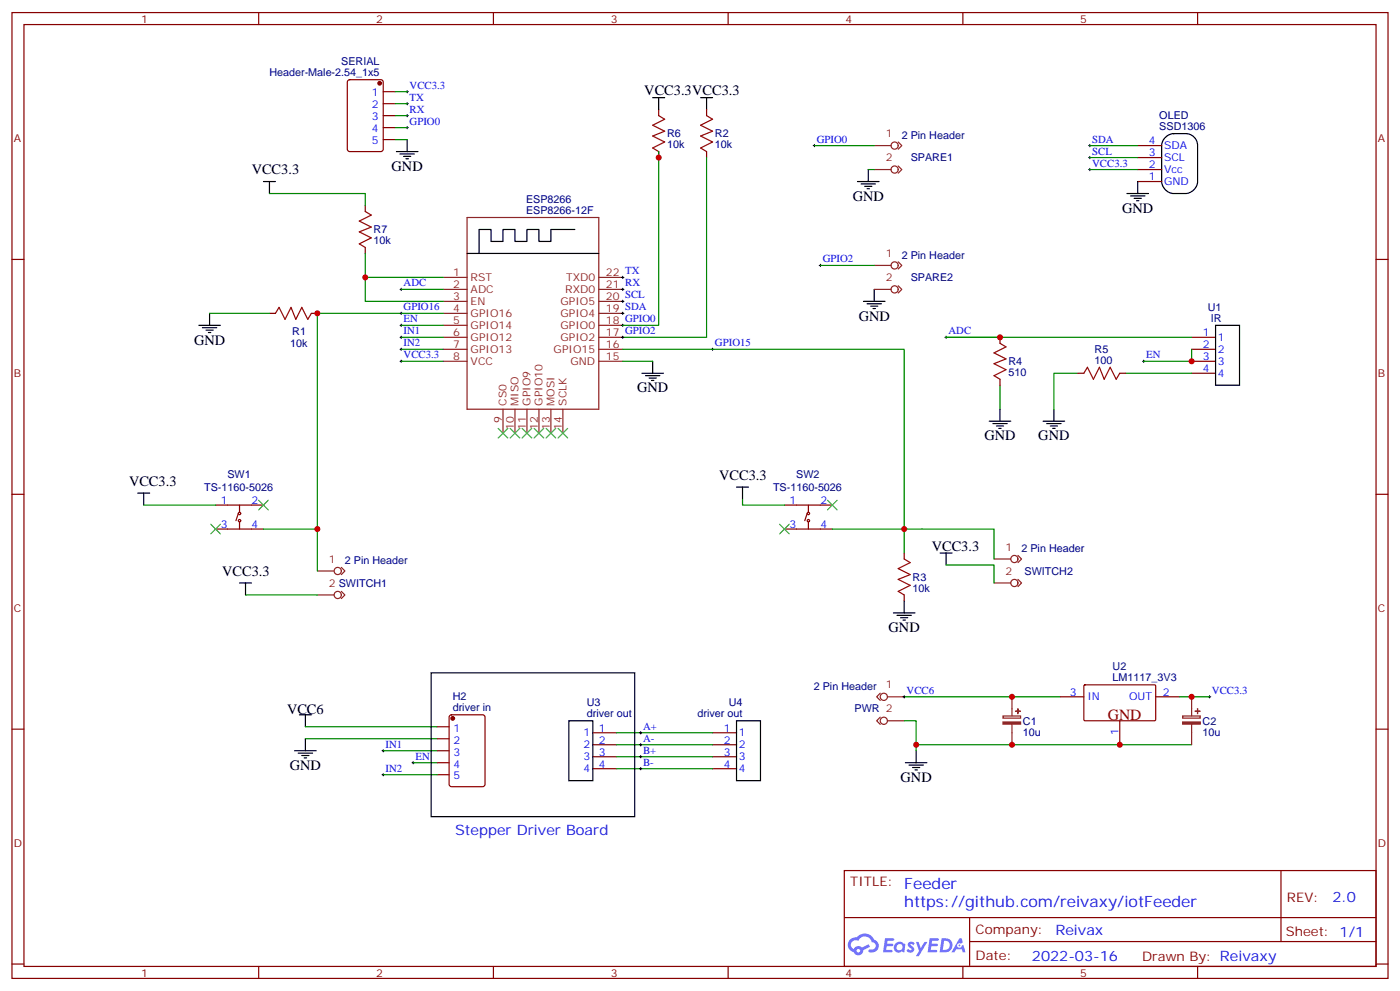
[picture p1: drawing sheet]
<svg xmlns="http://www.w3.org/2000/svg" width="412mm" height="292mm" viewBox="0 0 412 292" stroke-linecap="round" stroke-linejoin="round" font-family="sans-serif">
<g fill="none" stroke="#870000" stroke-width=".35">
<path d="M3.5 3.7h405.4v284.3h-405.4zM7.1 7.2h398.2v277.3h-398.2zM76.2 3.7v3.5M145.3 3.7v3.5M214.5 3.7v3.5M283.6 3.7v3.5M352.8 3.7v3.5M3.5 76.4h3.6M405.3 76.4h3.6M3.5 145.5h3.6M405.3 145.5h3.6M3.5 214.7h3.6"/>
<path d="M405.3 214.7h3.6M248.7 256.3h156.6v28.2h-156.6zM377.3 256.3v20.9M248.7 270.1h156.5M285.6 277.2h119.6M285.6 270.1v14.2M3.5 283.8h3.6M76.2 284.5v3.5M145.3 284.5v3.5M214.5 284.5v3.5M283.6 284.5v3.5M352.8 284.5v3.5"/>
<path d="M405.3 283.8h3.6"/>
</g>
<g fill="#5487ff">
<path d="M267.7 277.5a1.22 1.22 0 0 1 1.7 .2l-.4 .6a.47 .47 0 0 0-.3-.4 .47 .47 0 0 0-.5 .2l.1 .2a1.14 1.14 0 0 1 .8 1.8 1.14 1.14 0 0 1-1.9 0l-.2-.2 .5-.6 .7 .5a.29 .29 0 0 0 .3-.3 .29 .29 0 0 0-.2-.3 1.04 1.04 0 0 1-.6-1.7z"/>
<path d="M260.7 276.2h2.4l.3 .2-.2 .5-1.8 .1-.1 .8h1.5l.3 .4-.3 .4h-1.6l-.2 1.1h1.7l.2 .3-.2 .3-2.6 .1z"/>
<path d="M273.8 276.2h2.4l.3 .2-.1 .5-1.8 .1-.2 .8h1.6l.3 .4-.4 .4-1.6-.1-.1 1.1 1.7 .1 .2 .3-.2 .3-2.6 .1z"/>
<path d="M282.6 276.2h.7l.3 1.3-.6 .3a.69 .69 0 0 0-1 .3 .69 .69 0 0 0 .4 .9 .69 .69 0 0 0 .9-.6l.5-.2 .6 2.2h-.8l-.2-.9h-1.8l-.5 .9h-.8z"/>
<path d="M269.8 277.3h.8l.6 1.8 1.1-1.8h.9l-2.6 4.2h-.8l.9-1.5z"/>
<path d="M277.4 276.2l-.6 4.2h1.3a2.11 2.11 0 0 0 2.5-2.1 2.11 2.11 0 0 0-2.5-2.1zM278.1 277a1.39 1.39 0 0 1 1.7 1.4 1.39 1.39 0 0 1-1.8 1.2h-.3z"/>
<path d="M263.7 277.8a1.54 1.54 0 0 0-.1 2.2 1.54 1.54 0 0 0 2.2 .1l.6 .3 .3-2.3-.2-.3h-.4a1.49 1.49 0 0 0-2.4 0zM264 278.8a.94 .94 0 0 1 1.8 0 .94 .94 0 0 1-1.8 0z"/>
<path d="M250.4 276.6a2.18 2.18 0 0 0 1.1 3.7 1.44 1.44 0 0 0 1.6 .9 1.44 1.44 0 0 0 1.2-1.4l2-1.1-.5-.7-1.9 1a1.47 1.47 0 0 0-2.4 .4 1.39 1.39 0 0 1-.7-1.9 1.39 1.39 0 0 1 2-.5 2.12 2.12 0 0 1 2.2-1.3 2.12 2.12 0 0 1 1.9 1.7 1.14 1.14 0 0 1 1.1 1.4 1.14 1.14 0 0 1-1.7 .7 .43 .43 0 0 0-.5 .4 .43 .43 0 0 0 .4 .5 1.98 1.98 0 0 0 2.5-1.2 1.98 1.98 0 0 0-1.2-2.6 3.1 3.1 0 0 0-5.3-.6l-.9 .1zM252.3 279.9a.55 .55 0 0 1 1.1 0 .55 .55 0 0 1-1.1 0z"/>
<circle cx="282.6" cy="278.3" r=".26"/>
</g>
<g fill="none" stroke="#8c2424" stroke-width=".35">
<path d="M257.5 42.9h5M257.5 49.9h5M264.6 41.8l1 1.1-1 1M264.6 48.9l1 1-1 1.1M137.6 64h38.8v56.5h-38.8zM257.5 78.1h5M264.6 77.1l1 1-1 1.1M130.5 92.3h7.1M130.5 81.7h7.1M130.5 85.2h7.1M130.5 95.8h7.1M130.5 99.3h7.1"/>
<path d="M130.5 88.7h7.1M176.4 92.3h7M176.4 81.7h7M176.4 85.2h7M176.4 95.8h7M176.4 99.3h7M176.4 88.7h7M257.5 85.2h5M264.6 84.1l1 1.1-1 1.1M130.5 106.4h7.1M130.5 102.8h7.1M176.4 106.4h7"/>
<path d="M176.4 102.8h7M148.2 120.5v7M151.7 120.5v7M155.2 120.5v7M158.7 120.5v7M162.3 120.5v7M165.8 120.5v7M93.5 168.1h4.9M93.5 175.2h4.9M100.5 167l1.1 1.1-1.1 1.1M100.5 174.1l1.1 1.1-1.1 1M292.8 164.6h4.9"/>
<path d="M292.8 171.6h4.9M299.9 163.5l1 1.1-1 1M299.9 170.6l1 1-1 1.1M259.3 204.1l-1.1 1 1.1 1.1M259.3 211.1l-1.1 1.1 1.1 1.1M261.4 205.1h4.9M261.4 212.2h4.9M295.5 210.8h5.1v.6h-5.1zM298.1 205.1v5.7M298.1 213.3v6M348.4 210.8h5.2v.6h-5.2zM351 205.1v5.7"/>
<path d="M351 213.3v6"/>
<circle cx="263.5" cy="42.9" r="1.06"/>
<circle cx="263.5" cy="49.9" r="1.06"/>
<circle cx="263.5" cy="78.1" r="1.06"/>
<circle cx="263.5" cy="85.2" r="1.06"/>
<circle cx="99.5" cy="168.1" r="1.06"/>
<circle cx="99.5" cy="175.2" r="1.06"/>
<circle cx="298.8" cy="164.6" r="1.06"/>
<circle cx="298.8" cy="171.6" r="1.06"/>
<circle cx="260.3" cy="205.1" r="1.06"/>
<circle cx="260.3" cy="212.2" r="1.06"/>
</g>
<g fill="none" stroke="#000" stroke-width=".35">
<path d="M192.3 28.8h3.5M194 28.8v3.5M206.4 28.8h3.5M208.1 28.8v3.5M77.6 53.4h3.5M79.4 53.4v3.6M116.8 44.6h6.3M117.8 45.3h4.3M118.9 46h2.1M119.6 46.7h.7M119.9 41.1v3.5M252.6 53.4h6.3"/>
<path d="M253.6 54.2h4.3M254.7 54.9h2.1M255.4 55.6h.7M255.8 49.9v3.5M332 57h6.3M333 57.7h4.3M334.1 58.4h2.1M334.8 59.1h.7M335.1 53.4v3.6M343.4 40.4a3.6 3.6 0 0 1 2.3-1.1h3.5a3.5 3.5 0 0 1 3.6 3.6v10.5a3.8 3.8 0 0 1-3.6 3.6h-3.5a3.8 3.8 0 0 1-3.5-3.6v-10.5a3.5 3.5 0 0 1 1.2-2.5zM137.6 74.6h38.8M169.3 67.6h-7v3.5h-3.6v-3.5h-3.5v3.5h-3.5v-3.5h-3.5v3.5h-3.6v-3.5h-3.5v7"/>
<path d="M58.6 95.8h6.3M59.6 96.5h4.3M60.7 97.2h2.1M61.4 97.9h.7M61.7 92.3v3.5M254.4 88.7h6.3M255.4 89.4h4.2M256.5 90.1h2.1M257.2 90.8h.7M257.5 85.2v3.5M358.1 95.8h7v17.6h-7zM189.1 109.9h6.3"/>
<path d="M190.1 110.6h4.3M191.2 111.3h2.1M191.9 112h.7M192.3 106.4v3.5M291.4 124h6.3M292.5 124.7h4.2M293.5 125.4h2.1M294.2 126.1h.7M294.6 120.5v3.5M307.3 124h6.3M308.3 124.7h4.3M309.4 125.4h2.1"/>
<path d="M310.1 126.1h.7M310.4 120.5v3.5M40.6 145.2h3.5M42.3 145.2v3.5M217 143.4h3.5M218.7 143.4v3.5M70.6 171.6h3.5M72.3 171.6v3.6M266.3 176.9v3.5M276.9 162.8h3.6M278.7 162.8v3.5M127 198.1h60v42.3h-60z"/>
<path d="M263.2 180.4h6.3M264.2 181.2h4.3M265.3 181.9h2.1M266 182.6h.7M88.2 210.4h3.5M90 210.4v3.6M90 217.5v3.5M167.6 212.2h7v17.6h-7zM217 212.2h7v17.6h-7zM86.8 221h6.3M87.8 221.7h4.3M88.9 222.4h2.1"/>
<path d="M89.6 223.1h.7M266.7 224.5h6.3M267.8 225.2h4.2M268.8 226h2.1M269.5 226.7h.7M269.9 221v3.5"/>
</g>
<g fill="none" stroke="#870000" stroke-width=".35">
<path d="M102.5 23.7l.5-.2h9.2l.6 .4 .1 20-.5 .7h-9.4l-.6-.4-.1-20zM112.9 27h3.5M112.9 30.5h3.5M112.9 34h3.5M112.9 37.6h3.5M194 32.3v1.7M208.1 32.3v1.7M112.9 41.1h3.5M194 44.6v1.8M208.1 44.6v1.8M335.1 53.4h7.1M335.1 49.9h7.1"/>
<path d="M335.1 46.4h7.1M335.1 42.9h7.1M107.6 60.5v1.8M107.6 72.8v1.8M79.4 92.3h1.7M91.7 92.3h1.8M294.6 99.3v1.8M351 99.3h7.1M294.6 111.7v1.7M317.5 109.9h1.8M329.8 109.9h1.8M351 102.8h7.1"/>
<path d="M351 106.4h7.1M351 109.9h7.1M63.5 148.7h14.1M63.5 155.8h14.1M70.2 151.2l-.7 2.1M70.6 153.6v2.2M70.6 148.7v2.1M231.1 148.7h14.1M231.1 155.8h14.1M237.8 151.2l-.7 2.1M238.1 153.6v2.2M238.1 148.7v2.1"/>
<path d="M266.3 162.8v1.8M266.3 175.2v1.7M128.8 214h3.5M128.8 217.5h3.5M132.5 210.6l.5-.2h9.2l.6 .5 .1 20-.5 .6-9.4 .1-.7-.5v-20zM174.6 215.7h7.1M174.6 219.3h7.1M209.9 215.7h7.1M209.9 219.3h7.1M312.2 205.1h7.1M319.3 201.8l.3-.2 20.7 .1 .1 .3v10l-.3 .2-20.7-.1-.1-.3zM329.8 212.2v7.1"/>
<path d="M340.4 205.1h7.1M128.8 221h3.5M128.8 224.5h3.5M128.8 228.1h3.5M174.6 222.8h7.1M174.6 226.3h7.1M209.9 222.8h7.1M209.9 226.3h7.1"/>
<circle cx="70.6" cy="151.2" r=".35"/>
<circle cx="70.6" cy="153.3" r=".35"/>
<circle cx="238.1" cy="153.3" r=".35"/>
<circle cx="238.1" cy="151.2" r=".35"/>
</g>
<g fill="#870000" stroke="#870000" stroke-width=".35">
<circle cx="111.8" cy="24.5" r=".53"/>
<circle cx="133.3" cy="211.5" r=".53"/>
</g>
<g fill="none" stroke="#008700" stroke-width=".35">
<path d="M116.4 27h3.5M116.4 37.6h3.5M116.4 34h3.5M116.4 30.5h3.5M79.4 57h28.2v3.5M116.4 41.1h3.5M194 44.6v51.2h-10.6M208.1 46.4v52.9h-24.7M239.9 42.9h17.6M255.8 49.9h1.7M321 49.9h14.1M321 42.9h14.1"/>
<path d="M321 46.4h14.1M107.6 74.6v14.1h22.9M241.7 78.1h15.8M61.7 92.3h17.7M107.6 81.7h22.9M118.2 95.8h12.3M118.2 99.3h12.3M118.2 85.2h12.3M130.5 92.3h-37v75.8M278.7 99.3h72.3M118.2 106.4h12.3M118.2 102.8h12.3"/>
<path d="M183.4 102.8h82.9v60M183.4 106.4h8.9M294.6 113.4v7.1M317.5 109.9h-7.1v10.6M331.6 109.9h19.4M351 102.8v3.6h-14.1M42.3 148.7h21.2M77.6 155.8h15.9M218.7 146.9v1.8h12.4M245.2 155.8h47.6v8.8M72.3 175.2h21.2M278.7 166.3h14.1v5.3"/>
<path d="M90 214h38.8M90 217.5h38.8M181.7 215.7h28.2M181.7 219.3h28.2M266.3 212.2h3.6v8.8M266.3 205.1h45.9M269.9 219.3h81.1M347.5 205.1h8.8M112.9 221h15.9M112.9 228.1h15.9M121.7 224.5h7.1M181.7 222.8h28.2"/>
<path d="M181.7 226.3h28.2"/>
</g>
<g fill="none" stroke="#000" stroke-width=".29">
<path d="M119.6 27h.7M119.6 37.6h.7M119.6 34h.7M119.6 30.5h.7M119.9 26.6v.7M119.9 30.2v.7M119.9 33.7v.7M119.9 37.2v.7M239.5 42.9h.7M239.9 42.5v.7M320.7 49.9h.7M320.7 42.9h.7"/>
<path d="M320.7 46.4h.7M321 42.5v.7M321 46v.7M321 49.6v.7M241.3 78.1h.7M241.7 77.8v.7M117.8 95.8h.7M117.8 99.3h.7M117.8 85.2h.7M117.8 92.3h.7M118.2 84.8v.7M118.2 91.9v.7"/>
<path d="M118.2 95.4v.7M118.2 99v.7M183.1 95.8h.7M183.1 99.3h.7M183.1 85.2h.7M183.1 81.7h.7M183.1 88.7h.7M183.1 92.3h.7M183.4 81.3v.7M183.4 84.8v.7M183.4 88.4v.7M183.4 91.9v.7"/>
<path d="M183.4 95.4v.7M183.4 99v.7M278.3 99.3h.7M278.7 99v.7M117.8 106.4h.7M117.8 102.8h.7M118.2 102.5v.7M118.2 106v.7M209.5 102.8h.8M209.9 102.5v.7M336.5 106.4h.8M336.9 106v.7"/>
<path d="M188.4 215.7h.7M188.4 219.3h.7M188.7 215.4v.7M188.7 218.9v.7M266 205.1h.7M266.3 204.8v.7M356 205.1h.7M356.3 204.8v.7M112.5 221h.7M112.5 228.1h.7M112.9 220.7v.7M112.9 227.7v.7"/>
<path d="M121.4 224.5h.7M121.7 224.2v.7M188.4 222.8h.7M188.4 226.3h.7M188.7 222.4v.7M188.7 226v.7"/>
</g>
<path d="M194 34l1.8 1.1-3.5 1.8 3.5 1.7-3.5 1.4 3.5 1.8-3.5 1.8 1.7 1M208.1 34l1.8 1.1-3.5 1.8 3.5 1.7-3.5 1.4 3.5 1.8-3.5 1.8 1.7 1M107.6 62.3l1.8 1-3.6 1.8 3.6 1.8-3.6 1.4 3.6 1.7-3.6 1.8 1.8 1M81.1 92.3l1.1-1.8 1.8 3.5 1.7-3.5 1.4 3.5 1.8-3.5 1.8 3.5 1-1.7M294.6 101.1l1.7 1-3.5 1.8 3.5 1.8-3.5 1.4 3.5 1.7-3.5 1.8 1.8 1.1M319.3 109.9l1-1.8 1.8 3.6 1.7-3.6 1.5 3.6 1.7-3.6 1.8 3.6 1-1.8M266.3 164.6l1.8 1-3.5 1.8 3.5 1.8-3.5 1.4 3.5 1.7-3.5 1.8 1.7 1.1" fill="none" stroke="#a10000" stroke-width=".35"/>
<g fill="none" stroke="#3c3" stroke-width=".35">
<path d="M146.8 126.1l2.8 2.8M149.6 126.1l-2.8 2.8M150.3 126.1l2.8 2.8M153.1 126.1l-2.8 2.8M153.8 126.1l2.8 2.8M156.6 126.1l-2.8 2.8M157.3 126.1l2.9 2.8M160.2 126.1l-2.9 2.8M160.9 126.1l2.8 2.8M163.7 126.1l-2.8 2.8M164.4 126.1l2.8 2.8M167.2 126.1l-2.8 2.8"/>
<path d="M62.1 154.3l2.8 2.9M64.9 154.3l-2.8 2.9M76.2 147.3l2.8 2.8M79 147.3l-2.8 2.8M229.7 154.3l2.8 2.9M232.5 154.3l-2.8 2.9M243.8 147.3l2.8 2.8M246.6 147.3l-2.8 2.8"/>
</g>
<g fill="#8c2424" stroke="#8c2424" stroke-width=".35">
<path d="M295.5 212.5h5.1v.7h-5.1z"/>
<path d="M299.2 209.4h1.4z"/>
<path d="M299.8 208.7l.1 1.4z"/>
<path d="M348.4 212.5h5.2v.7h-5.2z"/>
<path d="M352.1 209.4h1.4z"/>
<path d="M352.7 208.7l.1 1.4z"/>
</g>
<g fill="#c00">
<circle cx="269.9" cy="219.3" r=".88"/>
<circle cx="93.5" cy="92.3" r=".88"/>
<circle cx="93.5" cy="155.8" r=".88"/>
<circle cx="107.6" cy="81.7" r=".88"/>
<circle cx="298.1" cy="205.1" r=".88"/>
<circle cx="298.1" cy="219.3" r=".88"/>
<circle cx="351" cy="205.1" r=".88"/>
<circle cx="329.8" cy="219.3" r=".88"/>
<circle cx="351" cy="106.4" r=".88"/>
<circle cx="294.6" cy="99.3" r=".88"/>
<circle cx="266.3" cy="155.8" r=".88"/>
<circle cx="194" cy="46.4" r=".88"/>
</g>
<text font-size="4.6" fill="#800" x="326.3" y="211.8">GND</text>
<g font-size="4.6" fill="#00f">
<text x="266.3" y="261.6">Feeder</text>
<text x="266.3" y="266.9">https://github.com/reivaxy/iotFeeder</text>
</g>
<g font-size="4.2">
<text x="189.8" y="28">VCC3.3VCC3.3</text>
<text x="74.1" y="51.3">VCC3.3</text>
<text x="115.4" y="50.3">GND</text>
<text x="251.2" y="59.1">GND</text>
<text x="330.6" y="62.6">GND</text>
<text x="252.9" y="94.4">GND</text>
<text x="57.1" y="101.4">GND</text>
<text x="187.7" y="115.5">GND</text>
<text x="290" y="129.6">GND</text>
<text x="305.9" y="129.6">GND</text>
<text x="38" y="143">VCC3.3</text>
<text x="211.9" y="141.3">VCC3.3</text>
<text x="274.5" y="162.1">VCC3.3</text>
<text x="65.5" y="169.5">VCC3.3</text>
<text x="261.8" y="186.1">GND</text>
<text x="84.5" y="210.1">VCC6</text>
<text x="85.4" y="226.7">GND</text>
<text x="265.3" y="230.2">GND</text>
</g>
<g font-size="4.2" fill="#00f">
<text x="134.1" y="245.7">Stepper Driver Board</text>
<text x="392.5" y="265.6">2.0</text>
<text x="310.9" y="275.1">Reivax</text>
<text x="304" y="282.9">2022-03-16</text>
</g>
<g font-size="3.9" fill="#800">
<text x="250.5" y="260.9">TITLE:</text>
<text x="379.1" y="265.6">REV:</text>
<text x="287.4" y="275.1">Company:</text>
<text x="378.7" y="275.7">Sheet: 1/1</text>
<text x="287.4" y="282.8">Date:</text>
<text x="336.4" y="282.8">Drawn By: Reivaxy</text>
</g>
<g font-size="3.2" fill="#800">
<text x="41.6" y="6.7">1</text>
<text x="110.8" y="6.7">2</text>
<text x="179.9" y="6.7">3</text>
<text x="249.1" y="6.7">4</text>
<text x="318.2" y="6.7">5</text>
<text x="4.1" y="41.8">A</text>
<text x="405.9" y="41.8">A</text>
<text x="4.1" y="110.9">B</text>
<text x="405.9" y="110.9">B</text>
<text x="4.1" y="180.1">C</text>
<text x="405.9" y="180.1">C</text>
<text x="4.1" y="249.2">D</text>
<text x="405.9" y="249.2">D</text>
<text x="41.6" y="287.5">1</text>
<text x="110.8" y="287.5">2</text>
<text x="179.9" y="287.5">3</text>
<text x="249.1" y="287.5">4</text>
<text x="318.2" y="287.5">5</text>
</g>
<g font-size="3.2" fill="#000080">
<text x="79.4" y="22.4">Header-Male-2.54_1x5</text>
<text x="100.5" y="19.2">SERIAL</text>
<text x="341.5" y="35.2">OLED</text>
<text x="196.5" y="40.5">R6</text>
<text x="210.6" y="40.5">R2</text>
<text x="265.6" y="40.9">2 Pin Header</text>
<text x="341.5" y="38.3">SSD1306</text>
<text x="196.5" y="43.7">10k</text>
<text x="210.6" y="43.7">10k</text>
<text x="268.3" y="47.5">SPARE1</text>
<text x="155" y="59.7">ESP8266</text>
<text x="155" y="63">ESP8266-12F</text>
<text x="110.1" y="71.9">10k</text>
<text x="110.1" y="68.7">R7</text>
<text x="265.6" y="76.2">2 Pin Header</text>
<text x="268.3" y="82.8">SPARE2</text>
<text x="355.8" y="91.5">U1</text>
<text x="356.6" y="94.7">IR</text>
<text x="86.1" y="98.7">R1</text>
<text x="85.5" y="102.2">10k</text>
<text x="297" y="107.5">R4</text>
<text x="322.4" y="107.1">100</text>
<text x="322.4" y="103.8">R5</text>
<text x="297" y="110.7">510</text>
<text x="67" y="140.8">SW1</text>
<text x="234.6" y="140.8">SW2</text>
<text x="60.2" y="144.5">TS-1160-5026</text>
<text x="227.7" y="144.5">TS-1160-5026</text>
<text x="101.6" y="166.2">2 Pin Header</text>
<text x="300.9" y="162.6">2 Pin Header</text>
<text x="268.8" y="171">R3</text>
<text x="301.8" y="169.2">SWITCH2</text>
<text x="268.8" y="174.2">10k</text>
<text x="327.7" y="197.2">U2</text>
<text x="239.7" y="203.2">2 Pin Header</text>
<text x="327.7" y="200.5">LM1117_3V3</text>
<text x="133.4" y="209.4">driver in</text>
<text x="133.4" y="206.2">H2</text>
<text x="172.9" y="208">U3</text>
<text x="214.7" y="208">U4</text>
<text x="251.7" y="209.6">PWR 2</text>
<text x="172.9" y="211.1">driver out</text>
<text x="205.5" y="211.1">driver out</text>
<text x="301.3" y="213.3">C1</text>
<text x="354.3" y="213.3">C2</text>
<text x="301.3" y="216.6">10u</text>
<text x="354.3" y="216.6">10u</text>
</g>
<g font-size="3.2" fill="#00f">
<text x="109.6" y="28.4">1</text>
<text x="120.6" y="26.1">VCC3.3</text>
<text x="120.6" y="29.6">TX</text>
<text x="109.6" y="31.9">2</text>
<text x="109.6" y="35.5">3</text>
<text x="120.6" y="33.2">RX</text>
<text x="109.6" y="39">4</text>
<text x="120.6" y="36.7">GPIO0</text>
<text x="240.6" y="42">GPIO0</text>
<text x="321.7" y="42">SDA</text>
<text x="109.6" y="42.5">5</text>
<text x="321.7" y="45.5">SCL</text>
<text x="338.4" y="46">3</text>
<text x="338.4" y="42.5">4</text>
<text x="342.9" y="47.4">SCL</text>
<text x="342.9" y="43.9">SDA</text>
<text x="321.7" y="49">VCC3.3</text>
<text x="338.4" y="53.1">1</text>
<text x="338.4" y="49.6">2</text>
<text x="342.9" y="51">Vcc</text>
<text x="342.9" y="54.5">GND</text>
<text x="242.4" y="77.3">GPIO2</text>
<text x="118.9" y="84.3">ADC</text>
<text x="118.9" y="94.9">EN</text>
<text x="118.9" y="91.4">GPIO16</text>
<text x="118.9" y="98.4">IN1</text>
<text x="118.9" y="102">IN2</text>
<text x="210.6" y="102">GPIO15</text>
<text x="279.4" y="98.4">ADC</text>
<text x="354.3" y="99">1</text>
<text x="358.8" y="100.4">1</text>
<text x="118.9" y="105.5">VCC3.3</text>
<text x="337.6" y="105.5">EN</text>
<text x="354.3" y="102.5">2</text>
<text x="354.3" y="106">3</text>
<text x="358.8" y="103.9">2</text>
<text x="358.8" y="107.4">3</text>
<text x="354.3" y="109.5">4</text>
<text x="358.8" y="110.9">4</text>
<text x="65" y="148.3">1</text>
<text x="74.1" y="148.3">2</text>
<text x="232.6" y="148.3">1</text>
<text x="241.7" y="148.3">2</text>
<text x="65" y="155.4">3</text>
<text x="74.1" y="155.4">4</text>
<text x="232.6" y="155.4">3</text>
<text x="241.7" y="155.4">4</text>
<text x="267.1" y="204.3">VCC6</text>
<text x="315.1" y="204.8">3</text>
<text x="320.3" y="206.2">IN</text>
<text x="332.6" y="206.2">OUT</text>
<text x="342.5" y="204.8">2</text>
<text x="357" y="204.3">VCC3.3</text>
<text x="133.6" y="215.4">1</text>
<text x="176.4" y="215.4">1</text>
<text x="189.4" y="214.8">A+</text>
<text x="213.2" y="215.4">1</text>
<text x="113.6" y="220.1">IN1</text>
<text x="133.6" y="218.9">2</text>
<text x="171.9" y="216.8">1</text>
<text x="171.9" y="220.3">2</text>
<text x="176.4" y="218.9">2</text>
<text x="189.4" y="218.4">A-</text>
<text x="189.4" y="221.9">B+</text>
<text x="213.2" y="218.9">2</text>
<text x="217.7" y="216.8">1</text>
<text x="217.7" y="220.3">2</text>
<text x="329.5" y="216.3" transform="rotate(-90 329.5 216.3)">1</text>
<text x="113.6" y="227.2">IN2</text>
<text x="122.4" y="223.7">EN</text>
<text x="133.6" y="222.4">3</text>
<text x="133.6" y="226">4</text>
<text x="171.9" y="223.8">3</text>
<text x="171.9" y="227.4">4</text>
<text x="176.4" y="222.4">3</text>
<text x="176.4" y="226">4</text>
<text x="189.4" y="225.4">B-</text>
<text x="213.2" y="222.4">3</text>
<text x="213.2" y="226">4</text>
<text x="217.7" y="223.8">3</text>
<text x="217.7" y="227.4">4</text>
<text x="133.6" y="229.5">5</text>
</g>
<g font-size="3.2" fill="#8d2323">
<text x="260.9" y="40.4">1</text>
<text x="260.9" y="47.4">2</text>
<text x="260.9" y="75.7">1</text>
<text x="133.5" y="81.3">1</text>
<text x="138.6" y="82.7">RST</text>
<text x="166.7" y="82.7">TXD0</text>
<text x="178.5" y="81.3">22 TX</text>
<text x="260.9" y="82.7">2</text>
<text x="133.5" y="84.8">2</text>
<text x="133.5" y="88.4">3</text>
<text x="138.6" y="86.3">ADC</text>
<text x="138.6" y="89.8">EN</text>
<text x="165.1" y="89.8">GPIO5</text>
<text x="166.5" y="86.3">RXD0</text>
<text x="178.5" y="88.4">20 SCL</text>
<text x="178.5" y="84.8">21 RX</text>
<text x="133.5" y="91.9">4</text>
<text x="133.5" y="95.4">5</text>
<text x="138.6" y="93.3">GPIO16</text>
<text x="165.1" y="93.3">GPIO4</text>
<text x="178.5" y="91.9">19 SDA</text>
<text x="178.5" y="95.4">18 GPIO0</text>
<text x="133.5" y="99">6</text>
<text x="138.6" y="96.8">GPIO14</text>
<text x="138.6" y="100.4">GPIO12</text>
<text x="165.1" y="100.4">GPIO2</text>
<text x="165.1" y="96.8">GPIO0</text>
<text x="178.5" y="99">17 GPIO2</text>
<text x="133.5" y="102.5">7</text>
<text x="133.5" y="106">8</text>
<text x="138.6" y="103.9">GPIO13</text>
<text x="138.6" y="107.4">VCC</text>
<text x="163.1" y="103.9">GPIO15</text>
<text x="168" y="107.4">GND</text>
<text x="178.5" y="106">15</text>
<text x="178.5" y="102.5">16</text>
<text x="149.2" y="119.4" transform="rotate(-90 149.2 119.4)">CS0</text>
<text x="152.8" y="119.4" transform="rotate(-90 152.8 119.4)">MISO</text>
<text x="156.3" y="119.4" transform="rotate(-90 156.3 119.4)">GPIO9</text>
<text x="159.8" y="119.4" transform="rotate(-90 159.8 119.4)">GPIO10</text>
<text x="163.3" y="119.4" transform="rotate(-90 163.3 119.4)">MOSI</text>
<text x="166.9" y="119.4" transform="rotate(-90 166.9 119.4)">SCLK</text>
<text x="147.8" y="124.6" transform="rotate(-90 147.8 124.6)">9</text>
<text x="151.3" y="126.6" transform="rotate(-90 151.3 126.6)">10</text>
<text x="154.9" y="126.6" transform="rotate(-90 154.9 126.6)">11</text>
<text x="158.4" y="126.6" transform="rotate(-90 158.4 126.6)">12</text>
<text x="161.9" y="126.6" transform="rotate(-90 161.9 126.6)">13</text>
<text x="165.5" y="126.6" transform="rotate(-90 165.5 126.6)">14</text>
<text x="96.9" y="165.6">1</text>
<text x="296.2" y="162.1">1</text>
<text x="96.9" y="172.7">2 SWITCH1</text>
<text x="296.2" y="169.2">2</text>
<text x="260.9" y="202.7">1</text>
</g>
</svg>
